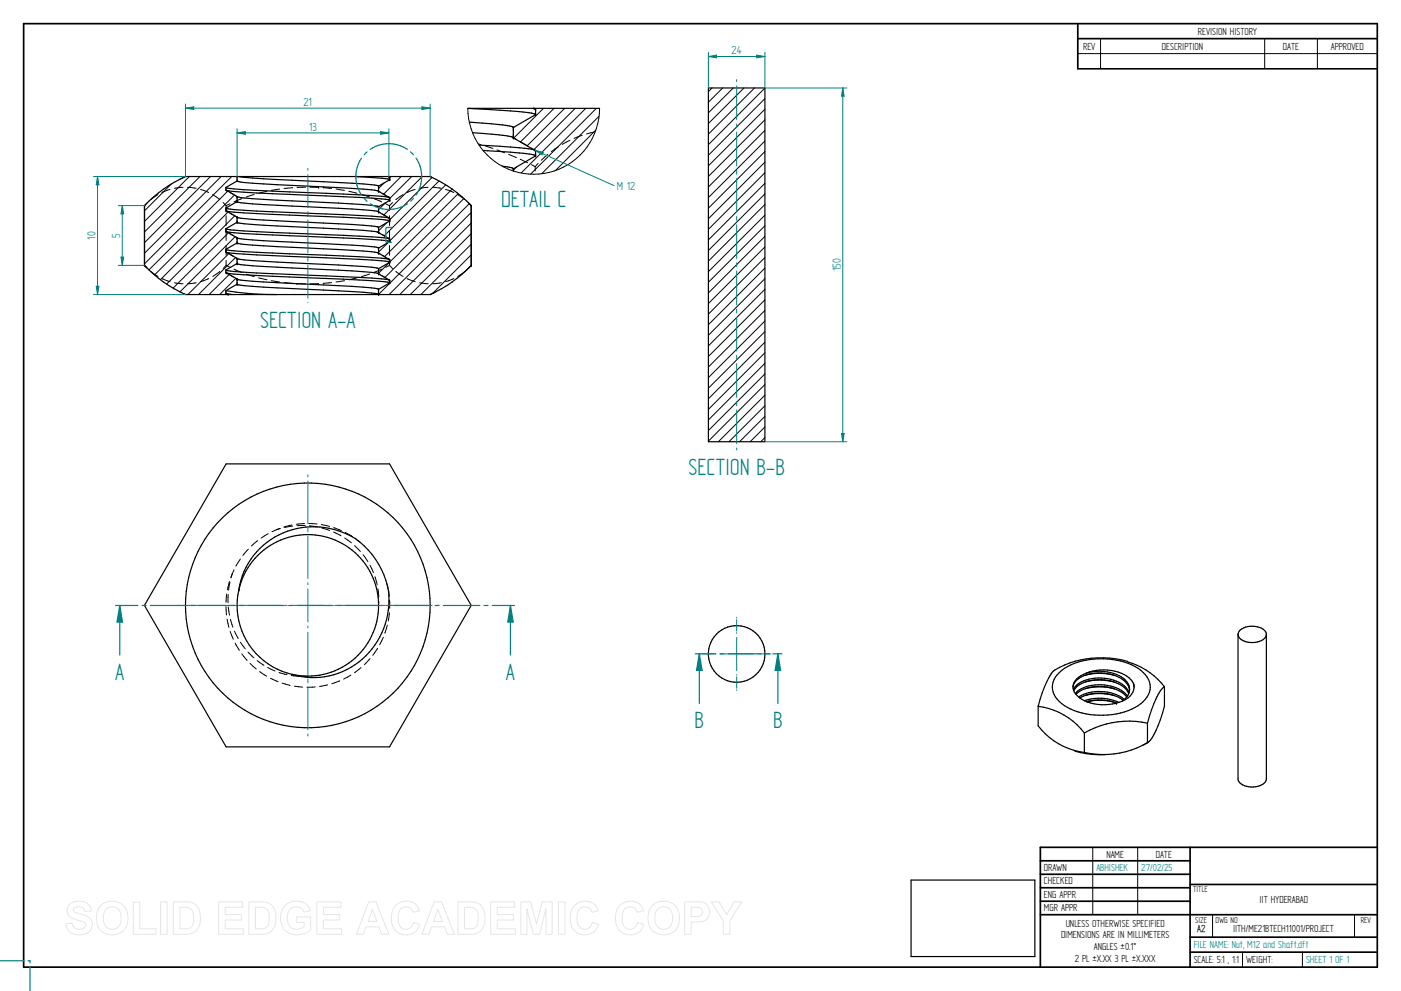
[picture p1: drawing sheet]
<svg xmlns="http://www.w3.org/2000/svg" width="594mm" height="420mm" viewBox="0 0 594 420" stroke-linecap="round" stroke-linejoin="round" font-family="sans-serif">
<g fill="none" stroke="#000" stroke-width=".72">
<path d="M10 10h574v400h-574zM457 10v19.1M457 16.4h127M504.6 359.2v50.8M584 359.2h-142.9v50.8M441.1 365h63.5M441.1 370.7h63.5M441.1 376.4h63.5M504.6 375h79.4M441.1 382.1h63.5M441.1 387.8h142.9M504.6 397.3h79.4"/>
<path d="M504.6 403.7h79.4"/>
</g>
<g fill="none" stroke="#000" stroke-width=".42">
<path d="M466.7 16.4v12.7M536.3 16.4v12.7M558.6 16.4v12.7M457 22.7h127M101.9 237l-1.8 3M105.3 232.8l-2.3 2.7M109.3 229.2l-2.7 2.3M113.7 226.3l-3 1.8M117.3 224.6l-1.9 .8M118.6 224.1l-1.3 .5M118.9 224.1l-1.7 .5M123.8 222.6l-3.5 .9"/>
<path d="M124.1 223.1l-3.4 .5M129.1 222l-3.5 .3M129.4 222.8l-3.5 .1M130.9 222l3.5 .2M131.2 222.9l3.5 .5M136.3 222.4l3.4 .8M136.5 223.9l3.3 1M141.5 223.7l3.3 1.3M141.5 225.6l3.1 1.6M146.2 228.1l2.8 2M146.4 225.8l3.1 1.7M150.4 231.3l2.4 2.5"/>
<path d="M151 228.6l1.4 1.1M154 235.2l2 2.9M156.9 239.6l1.5 3.2M95.8 257.2l.2 3.5M96.1 251.8l-.3 3.6M96.8 252.1l-.1 3.5M96.8 257.3l.5 3.5M97.3 246.6l-.8 3.4M97.5 246.8l-.6 3.4M98.4 243.4l-.4 1.6M99.2 241.6l-1.3 3.3M101.2 250.3v.1"/>
<path d="M101.3 250.1h.1M101.3 250h.1M159 244.5l.9 3.4M160.3 249.6l.3 3.5M160.6 254.9l-.1 1.8M164 247.4l.2 .6M164.3 248.6l.2 1.1M164.7 250.3l.3 2.3M165.1 259.8l-.5 3.5M165.2 254.4v3.5M96.3 262.5l.8 3.5M97.6 267.7l1.3 3.3"/>
<path d="M97.7 262.6l1.1 3.3M99.4 267.6l1.6 3.1M99.7 272.7l1.8 3M101.9 272.3l2.1 2.8M102.5 277.2l2.3 2.8M105.2 276.5l2.5 2.4M156.9 279.2l-2.4 2.6M160.1 274.9l-2 2.9M162.6 270.2l-1.6 3.1M164.2 265l-1 3.4M106 281.3l2.7 2.3M109 280.1l2.9 2"/>
<path d="M110.1 284.7l3 2M113.5 283l3.1 1.5M114.7 287.6l3.2 1.4M118.3 285.1l3.4 .9M119.6 289.6l3.4 1M123.5 286.4l3.5 .3M124.8 290.9l3.5 .4M130.5 286.7l-1.7 .1M133.7 291.3l-3.5 .1M139 290.4l-3.5 .6M144.1 288.7l-3.4 1.2M148.8 286.2l-3.1 1.7"/>
<path d="M153.1 283l-2.7 2.2M463.4 359.2v28.6M482.4 359.2v28.6M514.2 387.9v9.4M574.4 387.9v9.4M526.9 403.7v6.3M552.3 403.7v6.3"/>
</g>
<g fill="none" stroke="#000" stroke-width=".51">
<path d="M456.9 29.2h127.1M457 29.1h127M95.9 196.7h69.3l34.6 60-34.6 60h-69.3l-34.7-60zM101.3 250a30 30 0 0 1 35.9-22.6 30 30 0 0 1 22.6 36 30 30 0 0 1-35.9 22.5M101.3 250a32.1 32.1 0 0 1 53.2-18.5 32 32 0 0 1-.8 47.9 31.3 31.3 0 0 1-29.8 6.5M101.3 250a30 30 0 0 0 22.6 35.9M440.2 299.5v8.2a29.4 29.4 0 0 0 19.6 11.3M440.2 299.5a29.4 29.4 0 0 1 19.6 11.3M449.2 285.2a28.2 28.2 0 0 1 22.4-5.6 19.5 19.5 0 0 1 15.4 8.5 8.2 8.2 0 0 1-3.2 10.2 31.5 31.5 0 0 1-31.1 1.6 9.9 9.9 0 0 1-6.4-9.7l.3-1.1a8.8 8.8 0 0 1 2.6-3.9zM455 291.3a6.8 6.8 0 0 1 5.6-5.2 16.6 16.6 0 0 1 17.2 3.7l.7 1.1 .5 1.7M455.2 292.5l.2-.4a9.3 9.3 0 0 1 7.6-4.4 16.5 16.5 0 0 1 14.7 4.1l1 1.9M455.3 292.9l.2-.3a9.4 9.4 0 0 1 7.5-4.2 15.7 15.7 0 0 1 15 4.5l.6 1.1"/>
<path d="M456 294a15.8 15.8 0 0 1 16.2-2.8 11 11 0 0 1 5.9 3.9M456.3 294.4a16.8 16.8 0 0 1 18.2-1.5l1.9 1.1 1.4 1.5M457.4 295.5a18 18 0 0 1 19.4 1M457.9 295.9a18.3 18.3 0 0 1 18.4 1M459.9 297.1a19.4 19.4 0 0 1 14.5 .7M460.1 294.9a22.8 22.8 0 0 1 12.5 0M460.1 292a23.3 23.3 0 0 1 12.5 .1M460.1 289.2a22.8 22.8 0 0 1 12.5 0M460.1 286.3a23.3 23.3 0 0 1 12.5 .1M460.6 285.4a16.6 16.6 0 0 1 17.2 3.7 5.4 5.4 0 0 1-2 8.2M460.6 285.4a6.9 6.9 0 0 0-5.6 6.4 8.3 8.3 0 0 0 4.8 5.3M460.6 285.4a18.4 18.4 0 0 1 19 2.8l1.1 1.7"/>
<path d="M472.6 297.8a23.7 23.7 0 0 0-11.8-.3 19.6 19.6 0 0 1 12.6 .6M478.1 280.6a29.7 29.7 0 0 1 15.7 10.6M478.2 280.4a39 39 0 0 0-31.8 4.3 36.1 36.1 0 0 0-6.2 14.8M480.7 289.9l.2 1.4M480.7 289.9a6.2 6.2 0 0 1-4.7 7.3 20.9 20.9 0 0 1-16.2-.1M493.8 291.2v8.2a36.1 36.1 0 0 1-6.4 14.8l-.8 .7M493.8 291.2a10.9 10.9 0 0 0-3.6 5.1l-1.9 4.6-1.7 5.7M459.8 319l7.5 .9M459.8 310.8v8.2M485.3 315.6l-.6 .3M486.6 306.6a37.5 37.5 0 0 0-26.8 4.2M486.6 314.9a40.2 40.2 0 0 1-30.8 3.6"/>
<path d="M486.6 306.6v8.3M486.7 314.8l-1.3 .8M386.3 373.1h52.5v32.5h-52.5z"/>
<circle cx="130.5" cy="256.7" r="51.9"/>
</g>
<g fill="none" stroke="#008080" stroke-width=".51">
<path d="M58.5 256.7h-7.7v21M60.3 256.7h1.7M63.7 256.7h15.5M81 256.7h1.7M84.4 256.7h15.5M101.7 256.7h1.7M105.2 256.7h15.4M122.4 256.7h1.7M125.9 256.7h15.4M143.1 256.7h1.7M146.6 256.7h15.4M163.8 256.7h1.7"/>
<path d="M167.3 256.7h15.4M184.5 256.7h1.7M188 256.7h15.4M205.2 256.7h1.7M208.7 256.7h7.7M0 407.3h10.1M11.9 407.3h.8v.9M12.7 410v10"/>
</g>
<circle cx="473.4" cy="298.1" r=".25" fill="#000"/>
<path d="M50.8 256.7l1.1 7h-2.3z" fill="#008080"/>
<path d="M50.8 256.7l1.1 7h-2.3zM216.4 256.7v21" fill="none" stroke="#008080" stroke-width=".51"/>
<path d="M216.4 256.7l1.2 7h-2.3z" fill="#008080"/>
<path d="M49 256.7h1.8M216.4 256.7l1.2 7h-2.3zM216.4 256.7h1.8M303.5 277.2h-7v21M305.3 277.2h1.7M308.8 277.2h13.9M324.5 277.2h1.8M328 277.2h1.9" fill="none" stroke="#008080" stroke-width=".51"/>
<g fill="none" stroke="#000" stroke-width=".42">
<path d="M72.7 78l-11.4 11.4M77.6 79.4l-3.7 .4M79.5 79.4l3.7 .4M80.3 74.8l-19 19.1M84.8 74.8l-23.5 23.5M89.3 74.8l-28 28.1M93.8 74.8l-32.5 32.6M95.8 79.5h.1M95.8 79.5v.3M98.2 74.8l-36.9 37M100.5 74.8v.6M100.5 76.1v.7"/>
<path d="M124.1 79.6l-3.7 .3M129.6 79.4l-3.7 .1M131.4 79.4l3.7 .1M135.1 79.5h.1M137 79.6l3.6 .3M160.5 78.9v.8M162.9 77.6l-2.4 2.3M164.9 74.8h.1M165 74.9h.1M165.2 75h.1M165.3 75.1h.1M165.3 76.2h.1"/>
<path d="M165.3 75.1v.4M165.3 75.9v.3M165.6 74.8l-.3 .4M170.1 74.8l-7.5 7.5M174.6 74.8l-9.3 9.4v-.3M179.1 74.8l-16.3 16.3M181.5 79.4l-3.6 .4M183.2 75.2l-17.9 18M183.4 79.4l3.7 .4M186.2 76.7l-23.3 23.3M189 78.4l-23.7 23.8M62.5 85.9l-1.3 1.3"/>
<path d="M67 82.5l-3 2.1M72.1 80.3l-3.4 1.3M85 80.3l3.5 1.3M90.2 82.5l3 2.1M94.6 85.9l1.3 1.3M95.8 97h.1M95.8 88.2h.1M95.8 80.6l.8 .5M95.8 98.1h.1M95.8 89.3h.1M95.8 80.6h.1M95.8 80.2v.4"/>
<path d="M95.8 97v.3M95.8 97.7l.1 4.2M95.8 89.4h.1M95.9 87.2l-.1 2.1M95.9 91.4v4.2M95.9 98.2l.7 .4M95.9 89.4l.7 .4M95.9 98.2h.1M95.9 89.5h.1M95.9 80.7h.1M96.1 98.3h.1M96.1 89.5h.1"/>
<path d="M96.1 80.8h.1M96.6 81l-33.4 33.4M96.7 89.9l-28.7 28.7M96.9 98.7l-23.5 23.5M97.5 86.4l-1.6 .8M97.5 99.1l1.5 .9M97.5 90.3l1.5 .9M97.5 81.6l1.5 .9M99.4 82.7l-33.9 33.9M99.6 91.5l-29 28.9M99.9 91.7l.7 .5M99.9 83l.7 .4"/>
<path d="M100.5 92h.1M100.5 83.3h.1M100.5 83.3v.7M100.5 84.8v.7M100.5 92v.8M100.5 93.5v.7M102.6 84.2l-3.4 1.4M107.8 82.5l-3.5 1.1M113.2 81.1l-3.6 .9M118.6 80.2l-3.6 .5M142.4 80.1l3.6 .6M147.9 81.1l3.5 .9"/>
<path d="M153.2 82.4l3.5 1.1M158.5 84.2l3.3 1.4M160.4 98.5l.8 .5M160.4 89.7l.8 .5M160.4 81l.8 .4M160.5 98.6h.1M160.5 89.9h.1M160.5 81.1h.1M160.5 80.4v.7M160.5 87.7v.7M160.5 89.2v.7M160.5 96.4v.8"/>
<path d="M160.5 97.9v.7M162 99.4l1.6 .9M162 90.7l1.6 .9M162 82l1.6 .8M163.4 86l-2.9 2.9M163.5 86.4l1.7 .8M164 94.4l-3.5 3.5M164.4 92.1l.7 .4M164.4 83.3l.7 .4M165.1 92.5h.1M165.1 83.7h.1M165.2 87.2v2.1"/>
<path d="M165.2 91.4v4.2M165.2 97.7v4.2M165.3 92.6h.1M165.3 92.5h.1M165.3 83.9h.1M165.3 83.8h.1M165.3 93.7h.1M165.3 85h.1M165.3 84.6v.4M165.3 92.6v.4M165.3 93.4v.3M166.4 85.9l-1.2 1.3"/>
<path d="M170.9 82.5l-3.1 2.1M176 80.3l-3.4 1.3M188.9 80.3l3.5 1.3M191.7 80.2l-28.6 28.6M194.1 82.5l3 2.1M194.3 82.1l-29 29M196.7 84.2l-33.5 33.4M198.5 85.9l1.3 1.3M199 86.4l-38.5 38.4v-.6M199.8 90.1l-34.8 34.8M199.8 94.6l-30.3 30.3M199.8 99.1l-25.8 25.8"/>
<path d="M61.2 112.5l1.4 1.4M64 115.1l3 2.1M68.7 118.1l3.4 1.3M74 119.9l3.6 .4M83.2 119.9l-3.7 .4M88.5 118.1l-3.5 1.3M93.2 115.1l-3 2.1M95.8 114.5h.1M95.8 105.7h.1M95.8 106.8v.1M95.8 115.6h.1M95.8 106.8h.1"/>
<path d="M95.8 114.5v.3M95.8 115.2v.4M95.9 112.5l-1.2 1.3M95.9 112.5l1.6 .8M95.9 104.1v4.1M95.9 110.4v2.1M95.9 115.7l.7 .4M95.9 106.9l.7 .5M95.9 115.7h.1M95.9 106.9l.1 .1M96.1 115.7h.1M96.1 107h.1"/>
<path d="M97 107.5l-17.3 17.4M97.2 116.4l-8.5 8.5M97.5 116.6l1.5 .9M97.5 107.8l1.5 .9M99.2 114.1l3.4 1.4M99.7 100.3l-23.4 23.4M99.9 117.9l.7 .5M99.9 100.5l.7 .4M100 118l-6.8 6.9M100.5 118.3h.1M100.5 109.6h.1M100.5 100.8h.1"/>
<path d="M100.5 100.8v.7M100.5 102.3v.7M100.5 109.6v.6M100.5 111v.8M100.5 118.3v.7M100.5 119.8v.7M100.6 109.6l-.7-.4-15.7 15.7M104.3 116.2l3.5 1.1M109.6 117.8l3.6 .8M115 119l3.6 .6M120.5 119.8l3.6 .3M140.6 119.8l-3.6 .3"/>
<path d="M146.1 119l-3.6 .5M151.5 117.8l-3.6 .8M156.8 116.2l-3.5 1.1M160.4 116l.8 .5M160.4 107.3l.8 .4M160.5 116.1h.1M160.5 107.4h.1M160.5 105.2v.7M160.5 106.7v.7M160.5 113.9v.7M160.5 115.4v.7M161.9 114.1l-3.4 1.4"/>
<path d="M162 116.9l1.6 .9M162 108.2l1.6 .9M164.4 118.3l.7 .4M164.4 100.8l.7 .4M164.4 109.6l.8 .4M164.5 102.9l-4 4M165 118.7h.1M165 101.2h.1M165.1 111.3l-4.6 4.6M165.1 109.9l.1 .1M165.1 118.7h.1M165.1 109.9h.1"/>
<path d="M165.1 101.2h.1M165.2 112.5l-1.6 .8M165.2 112.5l1.2 1.4M165.2 104.1v4.1M165.2 110.4v2.1M165.3 118.8h.1M165.3 110.1h.1M165.3 101.3h.1M165.3 119.9h.1M165.3 111.2h.1M165.3 102.4h.1M165.3 101.3v.4"/>
<path d="M165.3 102.1v.3M165.3 110.1v.3M165.3 110.9v.3M165.3 118.8v.4M165.3 119.6v.3M167.9 115.1l3 2.1M172.6 118.1l3.5 1.3M177.9 119.9l3.7 .4M187.1 119.9l-3.6 .4M192.4 118.1l-3.4 1.3M198.6 113.8l1.2-1.3-2.8 2.7-2.9 2M199.8 108l-16.4 16.4"/>
<path d="M199.8 103.5l-21.3 21.4M95.8 123.2v.3M95.8 124v.3M95.8 124.4h.1M95.9 124.4l.2 .1M95.9 124.4l.1 .1M96.1 124.5h.1M96.4 124.7l.3 .2M96.7 124.9h.1M125.9 120.3l3.7 .1M125.9 120.3h.1M135.1 120.3l-3.6 .1"/>
<path d="M160.5 124.8h.1M160.5 122.7v.7M160.6 124.8h.1"/>
</g>
<g fill="none" stroke="#000" stroke-width=".51">
<path d="M78.6 74.8h103.8M78.6 74.8a55 55 0 0 0-17.4 12.4M78.6 74.8l-1.9 1M95.8 79.5h.1M95.8 79.5v1.1l4.7 2.7M95.9 79.5l.8 .3a603.8 603.8 0 0 0 41.6 2.2l19.4 .9 7.3 .8M100.5 76.8l.8 .2a832.1 832.1 0 0 0 48 2.9l8.3 .6 2.9 .6M100.5 76.8l-4.7 2.7M100.5 74.8v2M101.3 74.8a411.3 411.3 0 0 0 35.9 2.2l12.1 .7a43.7 43.7 0 0 1 10.8 1l.4 .2M150.6 74.8l11.2 .8 3.5 .6M160.5 78.9v2.2"/>
<path d="M165 74.9l.3 .2v1.1M165.3 76.2l-4.8 2.7M182.4 74.8a54 54 0 0 1 17.4 12.4v25.4a55.8 55.8 0 0 1-17.4 12.3M182.4 74.8l.6 .3M61.3 87.2v25.4a54.4 54.4 0 0 0 17.3 12.3M95.8 97l1.9 .5 5.7 .4 54.3 2.5 7.3 .8M95.8 88.2l3.4 .7 9.7 .6a916.9 916.9 0 0 1 56.1 2.9M95.8 88.2v1.1l4.7 2.7M95.8 97v1.1l4.7 2.7M96.1 98.3l.5 .1a641.5 641.5 0 0 0 41.7 2.2l19.4 .9 7.5 .9M96.1 89.5l7.3 .8 54.3 2.5 5.6 .4 2 .5M96.1 80.8a329.1 329.1 0 0 0 34.4 2l27.2 1.2 7.5 .9"/>
<path d="M100.5 94.2l.8 .4a452.5 452.5 0 0 0 35.9 2.1l12.1 .7a43.7 43.7 0 0 1 10.8 1l.4 .2M100.5 85.5l1.7 .5 4.9 .4 16.8 1a401.9 401.9 0 0 1 36.2 2.2l.4 .3M100.5 92l1.7 .5 4.9 .5 16.8 .9a401.9 401.9 0 0 1 36.2 2.3l.4 .2M100.5 83.3l.8 .3a832.1 832.1 0 0 0 48 2.8l8.3 .6 2.9 .7M100.5 94.2l-4.7 2.8M100.5 85.5l-4.7 2.7M100.5 83.3v2.2M100.5 92v2.2M160.5 87.7v2.2M160.5 96.4v2.2M160.5 98.6l4.8 2.7v1.1M160.5 89.9l4.8 2.7v1.1"/>
<path d="M160.5 81.1l4.8 2.8v1.1M165.2 84.9l.1 .1M165.3 93.7l-4.8 2.7M165.3 85l-4.8 2.7M198.9 86.2l.9 1M61.2 112.5l1 1M95.8 114.5l.9 .3a548.9 548.9 0 0 0 41.6 2.2l19.4 .9 7.3 .8M95.8 105.7l1.9 .5 5.7 .5 48.8 2.1 12.8 1.1M95.8 114.5v1.1l4.7 2.7v2.2M95.8 105.7v1.1l4.7 2.8M96.1 115.7l7.3 .8 54.3 2.5 7.5 .8M96.1 107l12.8 1.1 48.8 2.1 5.6 .5 2 .5"/>
<path d="M100.5 103l.8 .3a832.1 832.1 0 0 0 48 2.8l8.3 .6 2.9 .7M100.5 109.6l.8 .3a832.1 832.1 0 0 0 48 2.8l8.3 .6 2.9 .6M100.5 100.8l.8 .3a452.5 452.5 0 0 0 35.9 2.2l12.1 .6a43.7 43.7 0 0 1 10.8 1l.4 .2M100.5 103l-4.7 2.7M100.5 109.6v2.1l-4.7 2.8M100.5 100.8v2.2M100.6 118.4l6.5 .9 16.8 .9a401.9 401.9 0 0 1 36.2 2.2l.4 .3M100.6 111.8l6.5 .9 16.8 .9a401.9 401.9 0 0 1 36.2 2.3l.4 .1M160.5 116v.1M160.5 105.2v2.2M160.5 113.9v2.2M160.5 116.1l4.8 2.7v1.1"/>
<path d="M160.5 107.4l4.8 2.7v1.1M165.2 119.8l.1 .1M165.2 102.4h.1M165.3 119.9l-4.8 2.8M165.3 111.2l-4.8 2.7M165.3 102.4l-4.8 2.8M199.8 112.5l-.3 .3M78 124.6l.6 .3M78.6 124.9h103.8M95.8 123.2l12.8 1.5 8.6 .2M95.8 123.2v1.1l1 .6M96.1 124.5l2.3 .4"/>
<path d="M100.5 120.5l.8 .3a452.5 452.5 0 0 0 35.9 2.2l12.1 .6a43.7 43.7 0 0 1 10.8 1l.4 .3v-2.2M100.5 120.5l-4.7 2.7M184.4 124l-2 .9M526 267a8.5 8.5 0 0 1 10.7 .8l.3 1.2v61.2a4.5 4.5 0 0 1-4.5 3.3 6.6 6.6 0 0 1-7.4-2.7l-.1-62.1zM537 269a4.7 4.7 0 0 1-4.7 3.4 6.3 6.3 0 0 1-7.3-3.2"/>
<circle cx="312.4" cy="277.3" r="12"/>
</g>
<g fill="#000">
<circle cx="100.5" cy="76.8" r=".25"/>
<circle cx="160.5" cy="78.9" r=".25"/>
<circle cx="61.3" cy="87.2" r=".25"/>
<circle cx="100.5" cy="94.2" r=".25"/>
<circle cx="100.5" cy="85.5" r=".25"/>
<circle cx="160.5" cy="98.6" r=".25"/>
<circle cx="160.5" cy="87.7" r=".25"/>
<circle cx="160.5" cy="96.4" r=".25"/>
<circle cx="199.8" cy="87.2" r=".25"/>
<circle cx="61.2" cy="112.5" r=".25"/>
<circle cx="100.5" cy="111.7" r=".25"/>
<circle cx="100.5" cy="103" r=".25"/>
<circle cx="100.5" cy="111.8" r=".25"/>
<circle cx="100.6" cy="118.4" r=".25"/>
<circle cx="100.6" cy="111.8" r=".25"/>
<circle cx="160.5" cy="113.9" r=".25"/>
<circle cx="160.5" cy="105.2" r=".25"/>
<circle cx="199.8" cy="112.6" r=".25"/>
<circle cx="100.5" cy="120.5" r=".25"/>
<circle cx="160.5" cy="122.7" r=".25"/>
</g>
<g fill="none" stroke="#008080" stroke-width=".42">
<path d="M130.5 71.4v.8M130.5 74v14M130.5 89.7v1.7M130.5 93.3v13.9M130.5 109v1.7M130.5 112.5v13.9M130.5 128.2v.2M130.5 201.3v.9M130.5 204v18M130.5 223.8v1.7M130.5 227.3v18M75.2 256.7h.8"/>
<path d="M77.8 256.7h18M97.7 256.7h1.6M101.1 256.7h18.1M120.9 256.7h.9M123.5 256.7h14M130.5 247.1v.8M130.5 249.7v14M139.3 256.7h.8M141.9 256.7h18M161.7 256.7h1.7M165.2 256.7h18.1M185 256.7h.9"/>
<path d="M130.5 265.4v.8M130.5 268.1v17.9M130.5 287.9v1.7M130.5 291.3v18.1M130.5 311.1v.9"/>
</g>
<path d="M296.5 277.2l1.2 7h-2.3z" fill="#008080"/>
<path d="M296.5 277.2l1.2 7h-2.3zM329.9 277.2v21" fill="none" stroke="#008080" stroke-width=".51"/>
<path d="M329.9 277.2l1.1 7h-2.3z" fill="#008080"/>
<path d="M153.3 67.1a13.9 13.9 0 0 0 0 15.6M155.6 64.4l-1.2 1.2M172.7 63.3a14 14 0 0 0-15.7 0M174.1 64.4l1.2 1.2M176.4 67a13.9 13.9 0 0 1 0 15.7M154.4 84.1l1.3 1.2M157 86.4a13.9 13.9 0 0 0 15.7 0M175.3 84.1l-1.2 1.2M294.8 277.2h1.7M329.9 277.2l1.1 7h-2.3zM329.9 277.2h1.7" fill="none" stroke="#008080" stroke-width=".51"/>
<g fill="none" stroke="#000" stroke-width=".42">
<path d="M302 37.3l-1.6 1.6M306.4 37.3l-6 6M310.9 37.3l-10.5 10.5M315.5 37.3l-15.1 15.1M319.9 37.3l-19.5 19.6M324.4 37.3l-24 24M198.4 45.9a28 28 0 0 0 19.3 26.6M217.5 58.2l1.5 .9M217.7 58.5h.1M217.7 54.1v1.4M217.7 57v1.5M218.1 53.8l-.4 .4"/>
<path d="M226.3 45.9h.1M226.5 45.9v.1M226.5 45.9h.1M226.8 46.1h.1M226.8 46.1l.1 .1M226.9 46.1l.1 .1M227.1 46.4h.1M227.1 48.6h.1M227.1 46.4v.7M227.1 47.9v.7M230.5 45.9l-12.7 12.6M234.9 45.9l-14.2 14.3"/>
<path d="M239.4 45.9l-15.9 15.9M241.7 59.5l-3.3 1.7M243.9 45.9l-17.5 17.6 .2 .1M246.9 57.4l-3.5 1.3M248.4 45.9l-27.4 27.4M252.3 55.9l-3.6 .9M252.6 55.2l-17.1 17.1M252.9 45.9l-27.9 27.9M254 49.3l-24.3 24.4M254.2 45.9a28 28 0 0 1-36.5 26.6M324.4 41.8l-24 24M324.4 46.3l-24 24"/>
<path d="M324.4 50.8l-24 24M324.4 55.3l-24 24M324.4 59.8l-24 24M202.8 61l1.2 .3M205.7 61.8l3.3 1.1M210.7 63.5l3.3 1.3M215.7 65.4l3.2 1.4M217.7 71.5v1M219.2 70.7l-1.5 1.5M220.6 67.5l3.1 1.5M220.7 60.1l3.1 1.8M225.4 69.8l1.5 .9"/>
<path d="M225.4 62.8l1.6 .9-.2-.1M226.8 63.6h.1M226.9 70.7v1.8M227.1 63.8h.1M227.1 63.8v.1M227.1 63.9h.1M227.1 66.1h.1M227.1 63.9v.7M227.1 65.4v.7M228.2 69.3l-1.3 1.4M232.3 65.5l-2.8 2.4M236.8 62.2l-3 2.1"/>
<path d="M324.4 64.3l-24 24M324.4 68.7l-24 24.1M324.4 73.2l-24 24M324.4 77.7l-24 24M324.4 82.2l-24 24M324.4 86.7l-24 24M324.4 91.2l-24 24M324.4 95.7l-24 24M324.4 100.2l-24 24M324.4 104.7l-24 24M324.4 109.2l-24 24M324.4 113.7l-24 24"/>
<path d="M324.4 118.2l-24 24M324.4 122.6l-24 24M324.4 127.1l-24 24M324.4 131.6l-24 24M324.4 136.1l-24 24M324.4 140.6l-24 24M324.4 145.1l-24 24M324.4 149.6l-24 24M324.4 154.1l-24 24M324.4 158.5l-24 24M324.4 176.5l-10.8 10.8M324.4 172l-15.3 15.3"/>
<path d="M324.4 163l-24 24M324.4 167.6l-19.8 19.7M324.4 181l-6.3 6.3M324.4 185.5l-1.8 1.8"/>
</g>
<g fill="none" stroke="#000" stroke-width=".51">
<path d="M300.4 37.3h24v150h-24zM198.4 46l21.9 1.3 4.1 .5 2.7 .7M199 51.8l14.1 1.2a7.2 7.2 0 0 1 4.6 1.1M200.4 56.3l4.1 .3a57 57 0 0 1 12.8 1.5l.3 .3M217.7 54.1v4.4M217.7 58.5l9.4 5.4v2.2M226.1 45.9l.4 .1M226.3 45.9l.8 .5v2.2M227.1 48.6l-9.4 5.5M254.2 45.9h-55.8M203.2 61.5a155.9 155.9 0 0 1 23.3 2M204.9 63.8l1.8 .1a107.1 107.1 0 0 1 20 1.9l.4 .2"/>
<path d="M213 70.4l.1 .1a7.2 7.2 0 0 1 4.5 1M227.1 66.1l-9.4 5.5v.9"/>
</g>
<g fill="#000">
<circle cx="217.7" cy="54.1" r=".25"/>
<circle cx="217.7" cy="58.4" r=".25"/>
<circle cx="217.7" cy="71.5" r=".25"/>
<circle cx="217.7" cy="71.6" r=".25"/>
</g>
<path d="M39.6 74.8h39M41.4 74.8l.5 3.6h-1.1zM39.6 124.9h39" fill="none" stroke="#008080" stroke-width=".42"/>
<path d="M41.4 74.8l.5 3.6h-1.1z" fill="#008080"/>
<path d="M40.8 121.4h1.1l-.5 3.5z" fill="none" stroke="#008080" stroke-width=".42"/>
<path d="M40.8 121.4h1.1l-.5 3.5z" fill="#008080"/>
<path d="M41.4 74.8v50.1M50.1 87.2h11.2M51.9 87.2l.5 3.5h-1.1zM50.1 112.5h11.1" fill="none" stroke="#008080" stroke-width=".42"/>
<path d="M51.9 87.2l.5 3.5h-1.1z" fill="#008080"/>
<path d="M51.3 109h1.1l-.5 3.5z" fill="none" stroke="#008080" stroke-width=".42"/>
<path d="M51.3 109h1.1l-.5 3.5z" fill="#008080"/>
<path d="M100.5 56.3l3.5-.5v1.1zM100.5 54.6v20.2M164.9 54.6v20.2M51.9 87.2v25.3" fill="none" stroke="#008080" stroke-width=".42"/>
<path d="M100.5 56.3l3.5-.5v1.1z" fill="#008080"/>
<path d="M161.4 55.8l3.5 .5-3.5 .6z" fill="none" stroke="#008080" stroke-width=".42"/>
<path d="M161.4 55.8l3.5 .5-3.5 .6z" fill="#008080"/>
<path d="M78.6 44.1v30.7M78.6 45.8l3.6-.5v1.1zM100.5 56.3h64.4M182.4 44.1v30.7" fill="none" stroke="#008080" stroke-width=".42"/>
<path d="M78.6 45.8l3.6-.5v1.1z" fill="#008080"/>
<path d="M178.9 45.3l3.5 .5-3.5 .6z" fill="none" stroke="#008080" stroke-width=".42"/>
<path d="M178.9 45.3l3.5 .5-3.5 .6z" fill="#008080"/>
<path d="M324.4 37.3h34.7M357.4 37.3l.6 3.5h-1.2zM78.6 45.8h103.8M324.4 187.3h34.7" fill="none" stroke="#008080" stroke-width=".42"/>
<path d="M357.4 37.3l.6 3.5h-1.2z" fill="#008080"/>
<path d="M356.8 183.8h1.2l-.6 3.5z" fill="none" stroke="#008080" stroke-width=".42"/>
<path d="M356.8 183.8h1.2l-.6 3.5z" fill="#008080"/>
<path d="M300.4 22.2v15.1M320.9 23.4l3.5 .6-3.5 .5zM324.4 22.2v15.1M357.4 37.3v150" fill="none" stroke="#008080" stroke-width=".42"/>
<path d="M320.9 23.4l3.5 .6-3.5 .5z" fill="#008080"/>
<path d="M300.4 24l3.5-.6v1.1z" fill="none" stroke="#008080" stroke-width=".42"/>
<path d="M300.4 24l3.5-.6v1.1z" fill="#008080"/>
<path d="M300.4 24h24M226.9 63.7l33.5 15" fill="none" stroke="#008080" stroke-width=".42"/>
<path d="M226.9 63.7l3.5 .9-.5 1.1z" fill="#008080"/>
<g fill="none" stroke="#008080" stroke-width=".42">
<path d="M312.4 33.8v.8M312.4 36.4v14.3M312.4 52.5v1.7M312.4 56v14.4M226.9 63.7l3.5 .9-.5 1.1zM312.4 72.1v1.8M312.4 75.6v14.4M312.4 91.8v1.7M312.4 95.3v14.3M312.4 111.4v1.7M312.4 114.9v14.3M312.4 131v1.7"/>
<path d="M312.4 134.5v14.3M312.4 150.7v1.7M312.4 154.1v14.4M312.4 170.3v1.7M312.4 173.8v14.3M312.4 189.9v.9M296.9 277.2h.3M297.9 277.2h4.8M303.4 277.2h.2M305.4 277.2h14M312.4 261.7v.3M312.4 262.7v4.9"/>
<path d="M312.4 268.2v.3M312.4 270.3v14M321.1 277.2h.3M322 277.2h4.9M327.6 277.2h.3M312.4 286v.3M312.4 286.9v4.9M312.4 292.4v.3"/>
</g>
<g fill="none" stroke="#e6e6e6" stroke-width=".42">
<path d="M29.6 383.3a6.5 6.5 0 0 1 8.5 .8l.6 2.2-2.8 .1a2.7 2.7 0 0 0-2.1-2 2.7 2.7 0 0 0-2.7 1.1 1.87 1.87 0 0 0 2.2 1.8l1.4 .3a4.4 4.4 0 0 1 4 6.3 6.4 6.4 0 0 1-9.1 1.2l-1.2-1.7-.5-1.7 2.7-.3a2.94 2.94 0 0 0 2.6 2.6 2.94 2.94 0 0 0 3.1-1.9 2.67 2.67 0 0 0-2.9-1.8 4.9 4.9 0 0 1-5-4.3l.4-1.7zM43.1 383.6a6.9 6.9 0 0 1 8.2-.5 6.9 6.9 0 0 1 2.8 7.7 6.7 6.7 0 0 1-8 5.4 6.7 6.7 0 0 1-5.1-8.2 6.4 6.4 0 0 1 2.1-4.4zM44.8 385.7a3.9 3.9 0 0 1 4.6-.8 3.9 3.9 0 0 1 2 4.3 3.8 3.8 0 0 1-1.9 4.3 3.8 3.8 0 0 1-4.6-.7 6.6 6.6 0 0 1-.1-7.1zM56.5 382.5h2.8v11.3h6.9v2.3h-9.7zM68.1 382.4h2.8v13.7h-2.8zM73.5 382.4h5a5.9 5.9 0 0 1 6.5 6.9 5.9 5.9 0 0 1-6.3 6.8h-5.2zM76.3 384.7h1.8a3.4 3.4 0 0 1 4 3.9v1.2a3.2 3.2 0 0 1-3.8 4h-2zM92.7 382.4h10.2v2.3h-7.4v3h6.9v2.4h-6.9v3.7h7.7v2.3h-10.5zM105.5 382.4h5.1a5.9 5.9 0 0 1 6.4 6.9 5.9 5.9 0 0 1-6.3 6.8h-5.2zM108.3 384.7h1.9a3.4 3.4 0 0 1 4 3.9v1.2a3.2 3.2 0 0 1-3.8 4h-2.1zM120.9 383.9a7.3 7.3 0 0 1 9.7 .1l1 2.2-2.7 .5a3.7 3.7 0 0 0-4.6-2 3.7 3.7 0 0 0-2.5 4.3 4.2 4.2 0 0 0 2.2 4.6 4.2 4.2 0 0 0 5-.8v-1.7h-3.2v-2.4h6v5.5a8.1 8.1 0 0 1-11.8-.8 8.3 8.3 0 0 1 .9-9.5zM134.4 382.4h10.2v2.3h-7.4v3h6.9v2.4h-6.9v3.7h7.6v2.3h-10.4z"/>
<path d="M156.4 382.4h3l5.5 13.7h-3l-1.2-3.1h-5.5l-1.1 3.1h-3zM157.9 385.6l1.9 5.1h-3.7zM167.7 384a6 6 0 0 1 10.2 2.1l-2.8 .7a3.2 3.2 0 0 0-3.9-2.2 3.2 3.2 0 0 0-2.4 3.7 4.6 4.6 0 0 0 2.5 5.6 3.2 3.2 0 0 0 4-2.8l2.6 .8a6.1 6.1 0 0 1-7.2 4.3 6.1 6.1 0 0 1-4.8-6.9 7.7 7.7 0 0 1 1.8-5.3zM184.1 382.4h3.1l5.5 13.7h-3l-1.2-3.1h-5.5l-1.1 3.1h-3zM185.7 385.6l1.9 5.1h-3.8zM194.2 382.4h5a5.9 5.9 0 0 1 6.5 6.9 5.9 5.9 0 0 1-6.3 6.8h-5.2zM197 384.7h1.8a3.4 3.4 0 0 1 4 3.9v1.2a3.2 3.2 0 0 1-3.8 4h-2zM208.1 382.4h10.2v2.3h-7.4v3h6.9v2.4h-6.9v3.7h7.6v2.3h-10.4zM220.8 382.4h4.2l2.5 9.3 2.4-9.3h4.2v13.7h-2.5l-.1-10.8-2.7 10.8h-2.7l-2.7-10.8v10.8h-2.6zM236.8 382.4h2.8v13.7h-2.8zM243.5 384a6 6 0 0 1 10.2 2.1l-2.8 .7a3.2 3.2 0 0 0-3.8-2.2 3.2 3.2 0 0 0-2.4 3.7 4.6 4.6 0 0 0 2.4 5.6 3.2 3.2 0 0 0 4-2.8l2.6 .8a6.1 6.1 0 0 1-7.2 4.3 6.1 6.1 0 0 1-4.7-6.9 7.7 7.7 0 0 1 1.7-5.3zM262.7 384a6 6 0 0 1 10.2 2.1l-2.7 .7a3.2 3.2 0 0 0-3.9-2.2 3.2 3.2 0 0 0-2.4 3.7 4.6 4.6 0 0 0 2.4 5.6 3.2 3.2 0 0 0 4-2.8l2.7 .8a6.1 6.1 0 0 1-7.2 4.3 6.1 6.1 0 0 1-4.8-6.9 7.7 7.7 0 0 1 1.7-5.3z"/>
<path d="M277 383.6a6.9 6.9 0 0 1 8.2-.5 6.9 6.9 0 0 1 2.8 7.7 6.7 6.7 0 0 1-8.1 5.4 6.7 6.7 0 0 1-5.1-8.2 6.4 6.4 0 0 1 2.2-4.4zM278.7 385.7a3.9 3.9 0 0 1 4.6-.8 3.9 3.9 0 0 1 1.9 4.3 3.8 3.8 0 0 1-1.8 4.3 3.8 3.8 0 0 1-4.7-.7 6.6 6.6 0 0 1 0-7.1zM290.3 382.4h5.2a4.4 4.4 0 0 1 5.4 4.3 4.4 4.4 0 0 1-5.4 4.2h-2.4v5.2h-2.8zM293.1 384.7h1.8a2.1 2.1 0 0 1 2.6 .6 2.1 2.1 0 0 1 0 2.6 3.4 3.4 0 0 1-2.9 .7h-1.5zM301.6 382.4h3.3l3.2 5.4 3.2-5.4h3.2l-5 7.9v5.8h-2.8v-5.8z"/>
</g>
<g font-size="11.3" fill="#008080">
<text x="212.5" y="87.9">DETAIL C</text>
<text x="162.9" y="102.8">C</text>
<text x="110.3" y="138.9">SECTION A-A</text>
<text x="292" y="201.3">SECTION B-B</text>
<text x="48.8" y="288.2">A</text>
<text x="214.5" y="288.2">A</text>
<text x="294.5" y="308.7">B</text>
<text x="327.9" y="308.7">B</text>
</g>
<g font-size="5.6" fill="#008080">
<text x="310.3" y="23.1">24</text>
<text x="128.7" y="45">21</text>
<text x="131.1" y="55.5">13</text>
<text x="261.6" y="80.5">M 12</text>
<text x="40.5" y="101.6" transform="rotate(-90 40.5 101.6)">10</text>
<text x="51" y="100.8" transform="rotate(-90 51 100.8)">5</text>
<text x="356.5" y="115" transform="rotate(-90 356.5 115)">150</text>
</g>
<g font-size="4.9">
<text x="507.9" y="14.7">REVISION HISTORY</text>
<text x="459.3" y="21">REV</text>
<text x="492.7" y="21">DESCRIPTION</text>
<text x="544" y="21">DATE</text>
<text x="564.3" y="21">APPROVED</text>
<text x="469.1" y="363.6">NAME</text>
<text x="490.1" y="363.6">DATE</text>
<text x="442.7" y="369.3">DRAWN</text>
<text x="442.7" y="375">CHECKED</text>
<text x="442.7" y="380.7">ENG APPR</text>
<text x="534" y="382.9">IIT HYDERABAD</text>
<text x="442.7" y="386.4">MGR APPR</text>
<text x="451.9" y="392.9">UNLESS OTHERWISE SPECIFIED</text>
<text x="522.9" y="395.4">IITH/ME21BTECH11001/PROJECT</text>
<text x="449.9" y="397.9">DIMENSIONS ARE IN MILLIMETERS</text>
<text x="455.7" y="407.8">2 PL ±X.XX 3 PL ±X.XXX</text>
<text x="463.8" y="402.9">ANGLES ±0.1°</text>
<text x="506.2" y="408.3">SCALE: 5:1 , 1:1 WEIGHT:</text>
</g>
<g font-size="4.9" fill="#008080">
<text x="464.9" y="369.3">ABHISHEK</text>
<text x="483.9" y="369.3">27/02/25</text>
<text x="506.2" y="402">FILE NAME: Nut, M12 and Shaft.dft</text>
<text x="553.8" y="408.4">SHEET 1 OF 1</text>
</g>
<text font-size="4.8" x="507.7" y="395.3">A2</text>
<g font-size="4.1">
<text x="505.9" y="378.3">TITLE</text>
<text x="506.9" y="391.1">SIZE</text>
<text x="515.4" y="391.1">DWG NO</text>
<text x="577" y="391.1">REV</text>
</g>
</svg>
